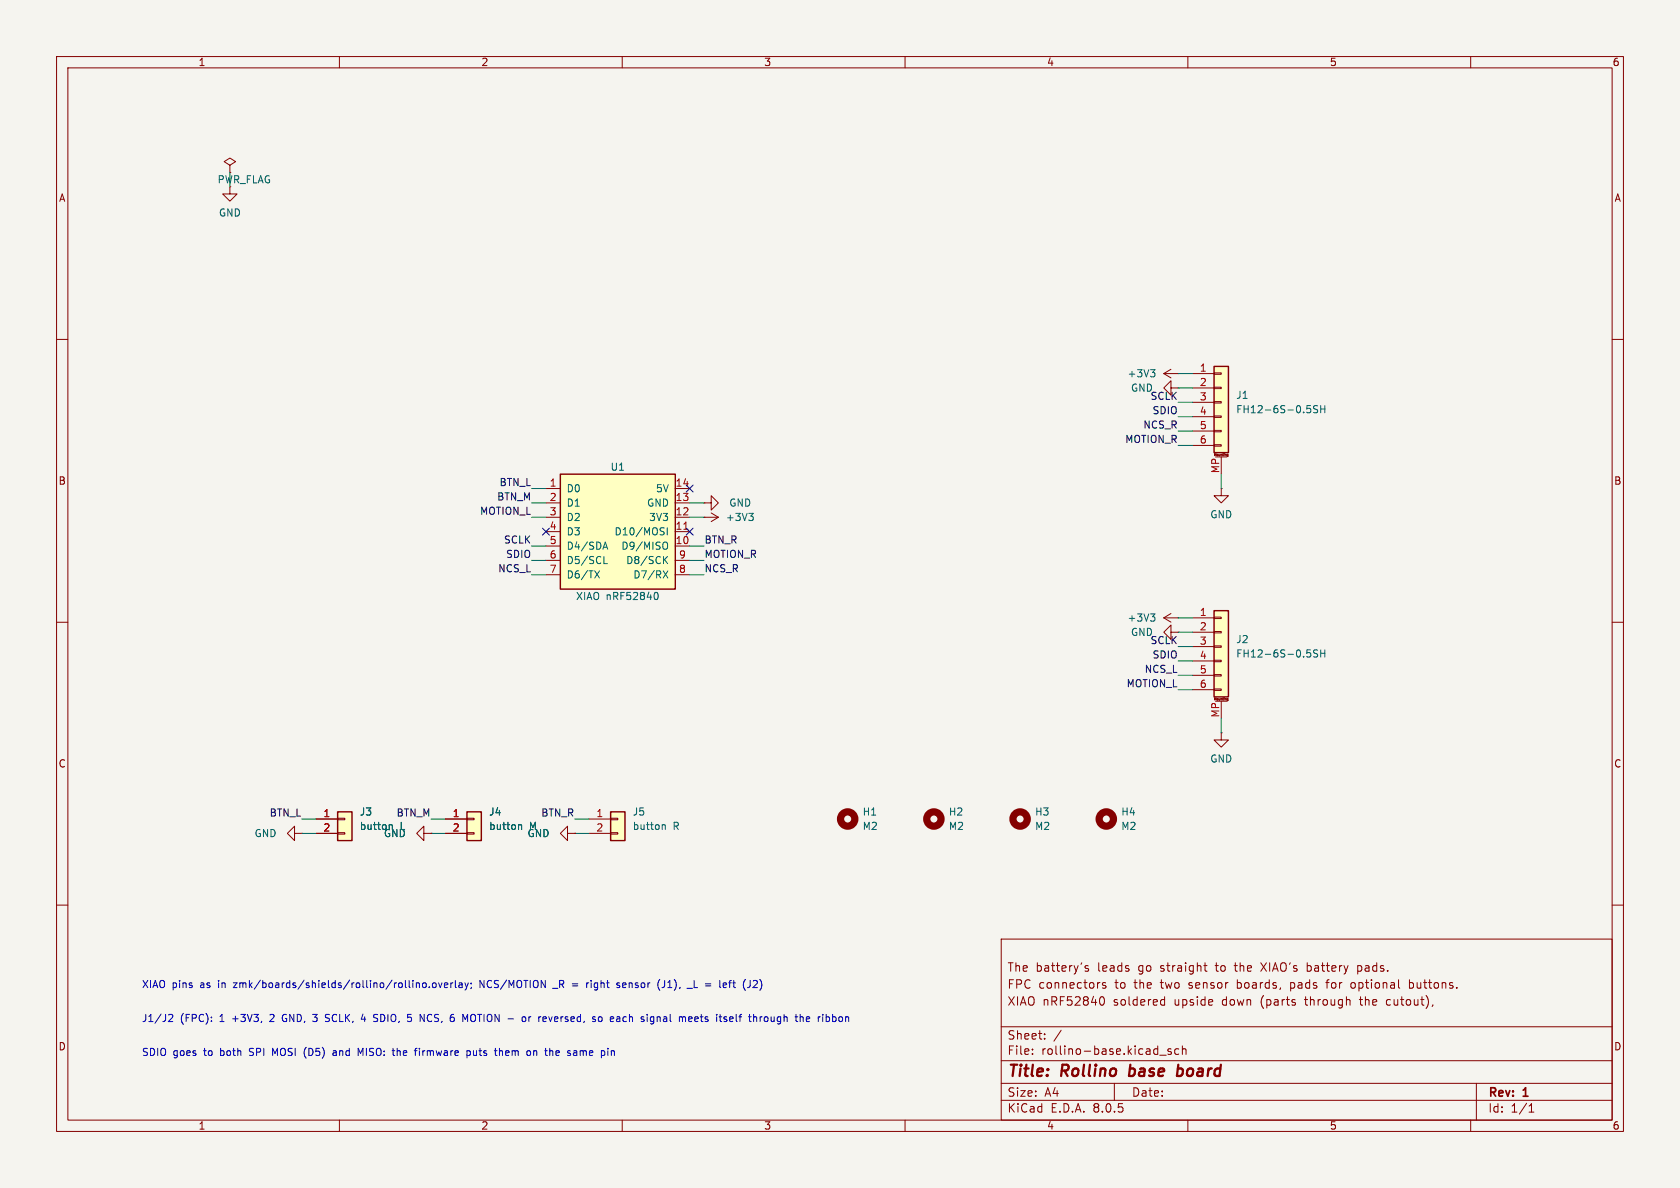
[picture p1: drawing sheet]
<svg xmlns="http://www.w3.org/2000/svg" width="297mm" height="210mm" viewBox="0 0 297 210" stroke-linecap="round" stroke-linejoin="round" font-family="sans-serif">
<path d="M0 0h297v210h-297z" fill="#f5f4ef" stroke="#f5f4ef" stroke-width=".18"/>
<g fill="none" stroke="#840000" stroke-width=".18">
<path d="M10 10h277v190h-277zM12 12h273v186h-273zM60 10v2M110 10v2M160 10v2M210 10v2M260 10v2M10 60h2M285 60h2M10 110h2M205.7 109.2l1.3 .8M205.7 109.2h2.6"/>
<path d="M207 111.8v-1.3l-1.3 1.3 1.3 1.2v-1.2h1.3M207 108.5l-1.3 .7M208.3 111.8h.1M208.3 109.2h.1M285 110h2M215.9 129.5v1.3h1.3l-1.3 1.3-1.3-1.3h1.3M215.9 129.5h.1M10 160h2M285 160h2M177 166h108v32h-108zM192.4 170.8l-.4-.1-.2 .2 .1 .2 .5 .2v.3h-.6M194.6 176.3l.1-.1a.81 .81 0 0 1 .6 .6 .81 .81 0 0 1-.3 .8h-.4"/>
<path d="M195.5 173.8l-.4-.1-.2 .2 .1 .2 .5 .2v.3h-.6M205.5 176.7l.4 .1M205.9 177.6l-.4 .1M205.9 176.2v1.5M212.8 170.7h.6M213 170.2v1.3l.4 .2M222.9 170.2l1 1.5M223.9 170.2l-1 1.5M228.2 173.7v1.5M228.2 174.6l.1 .1M228.3 173.7l-.1 .1M231.1 171.6l.4 .1"/>
<path d="M231.1 170.2v1.5M231.5 170.7l-.4 .1M234.4 173.7h.6M234.8 173.2l-.2 .2v1.3M239.3 173.7l-.3 .1-.2 .2 .1 .6 .4 .1M240 171.6l.5 .1M240 170.7v1.5M240.3 176.7h.6M240.5 170.7l-.5 .1M245.4 176.7l-.3 .3v.4l.3 .3M249.2 174.6h.5M249.2 173.8h.5"/>
<path d="M249.2 173.2v1.5M60 198v2M110 198v2M160 198v2M177 194.5h108M177 191.5h108M177 187.5h108M177 181.5h108M182.5 186.3v.1M182.5 185.5v.1M184.7 183.6v.1M184.7 182.8v.1"/>
<path d="M187.6 182.1l-1.3 2M197 191.5v3M205 186.5h1.2M207 185.5l-.3-.1-.2 .2v.2l.5 .2v.3h-.5M208.4 185.5l-.4-.1-.3 .3v.4l.1 .2h.6M209 185.5l.2-.1 .4 .1 .1 .9M209 184.9v1.5M210 198v2M260 198v2M261 191.5v6.5M270.3 196.6h.9M270.3 195.5l.4-.4v1.5"/>
</g>
<path d="M199.6 190.1l.2 .1M199.8 188.2l-.2 2M208.2 189l.2-.1 .6 .1M208.3 188.2l-.2 2M208.9 190a.66 .66 0 0 1-.8 .1" fill="none" stroke="#840000" stroke-width=".4"/>
<g fill="none" stroke="#840000" stroke-width="1.3">
<circle cx="149.9" cy="144.8" r="1.27"/>
<circle cx="165.1" cy="144.8" r="1.27"/>
<circle cx="180.3" cy="144.8" r="1.27"/>
<circle cx="195.6" cy="144.8" r="1.27"/>
</g>
<path d="M203.4 108.5h.8l-.4 .5M203.9 109l.3 .3v.3l-.3 .2" fill="none" stroke="#006464" stroke-width=".18"/>
<path d="M214.6 108h2.6v15.2h-2.6z" fill="#ffffc2"/>
<g fill="none" stroke="#840000" stroke-width=".18">
<path d="M205.7 66l1.3 .8M205.7 66h2.6M207 68.6v-1.3l-1.3 1.3 1.3 1.3v-1.3h1.3M207 65.3l-1.3 .7M208.3 68.6h.1M208.3 66h.1M215.9 86.4v1.2h1.3l-1.3 1.3-1.3-1.3h1.3M215.9 86.4h.1M210.8 109.2h3.8M210.8 111.8h3.8M210.8 114.3h3.8M210.8 116.8h3.8"/>
<path d="M210.8 119.4h3.8M214.6 119.3h1.3v.2h-1.3zM214.6 116.7h1.3v.3h-1.3zM214.6 114.2h1.3v.2h-1.3zM214.6 111.6h1.3v.3h-1.3zM214.6 109.1h1.3v.2h-1.3zM210.8 121.9h3.8M214.6 121.8h1.3v.2h-1.3zM214.9 124h2M215.9 124v3M216.9 123.9h.2M216.9 123.7h.2"/>
<path d="M217.1 123.8v.1M217.1 123.5v.3M217.1 123.5h-.2"/>
</g>
<path d="M214.6 108h2.6v15.2h-2.6z" fill="none" stroke="#840000" stroke-width=".25"/>
<path d="M203.4 65.3h.8l-.4 .5M203.9 65.8l.3 .3v.3l-.3 .2M231.1 114.9h.6M231.5 115.4l.2 .2v.3l-.2 .2M232.9 114.9h-.4l-.3 .2 .1 .3 .6 .3v.3l-.2 .1h-.5M233.5 114.9v1.2M233.5 115.5h.7M234.2 114.9v1.2" fill="none" stroke="#006464" stroke-width=".18"/>
<path d="M214.6 64.8h2.6v15.2h-2.6z" fill="#ffffc2"/>
<g fill="none" stroke="#840000" stroke-width=".18">
<path d="M210.8 66h3.8M210.8 68.6h3.8M210.8 71.1h3.8M210.8 73.7h3.8M210.8 76.2h3.8M210.8 78.7h3.8M214.6 78.6h1.3v.3h-1.3zM214.6 76.1h1.3v.2h-1.3zM214.6 73.5h1.3v.3h-1.3zM214.6 71h1.3v.2h-1.3zM214.6 68.5h1.3v.2h-1.3zM214.6 65.9h1.3v.3h-1.3z"/>
<path d="M124.5 88.9h1.2v-1.3l1.3 1.3-1.3 1.3v-1.3M124.5 88.9h.1M124.5 91.4h.1M124.5 91.4h2.5M125.7 90.7l1.3 .7M127 91.4l-1.3 .8M214.9 80.8h2M215.9 80.8v3M216.9 80.7h.2M216.9 80.5h.2M217.1 80.7h.1M217.1 80.3v.4"/>
<path d="M217.1 80.3h-.2"/>
</g>
<path d="M214.6 64.8h2.6v15.2h-2.6z" fill="none" stroke="#840000" stroke-width=".25"/>
<path d="M231.1 71.7h.6M231.5 72.2l.2 .2v.3l-.2 .3M232.9 71.8l-.4-.1-.3 .2 .1 .3 .6 .3v.3l-.2 .2-.5-.1M233.5 71.7v1.3M233.5 72.3h.7M234.2 71.7v1.3M132.4 90.7h.8l-.5 .5M132.9 91.2l.3 .3v.3l-.3 .2" fill="none" stroke="#006464" stroke-width=".18"/>
<path d="M99.1 83.8h20.3v20.3h-20.3z" fill="#ffffc2"/>
<path d="M99.1 83.8h20.3v20.3h-20.3z" fill="none" stroke="#840000" stroke-width=".25"/>
<g fill="none" stroke="#840000" stroke-width=".18">
<path d="M96.5 86.4h2.6M96.5 96.5h2.6M96.5 94h2.6M96.5 91.4h2.6M96.5 88.9h2.6M96.5 99.1h2.6M119.4 86.4h2.5M119.4 96.5h2.5M119.4 94h2.5M119.4 91.4h2.5M119.4 88.9h2.5M119.4 99.1h2.5"/>
<path d="M96.5 101.6h2.6M119.4 101.6h2.5M100.3 147.3v-1.2l-1.2 1.2 1.2 1.3v-1.3h1.3M101.6 147.3h.1"/>
</g>
<g fill="none" stroke="#006464" stroke-width=".18">
<path d="M106.7 96.7h.6M106.8 99.6h.6M107 95.8l.4 1.3M117.2 94l.2 .2-.2 .4M117.2 93.3l.2 .1M117.5 95.8a.43 .43 0 0 1 .5 .5v.4a.43 .43 0 0 1-.5 .4M117.5 98.9l.5 .7M118 93.3v1.3M118 98.4l-.7 .7M105.1 100.9l.9 1.3M106 100.9l-.9 1.3M115.9 104.7a.68 .68 0 0 1 .5 .7 .68 .68 0 0 1-.5 .6"/>
<path d="M117.2 100.9l.9 1.3M118.1 100.9l-.9 1.3"/>
</g>
<path d="M120.9 93.6h.7" fill="none" stroke="#a90000" stroke-width=".18"/>
<path d="M82.5 143.5h2.6v5.1h-2.6z" fill="#ffffc2"/>
<path d="M78.7 144.8h3.8M78.7 147.3h3.8M82.5 147.2h1.3v.2h-1.3zM82.5 144.7h1.3v.2h-1.3z" fill="none" stroke="#840000" stroke-width=".18"/>
<path d="M82.5 143.5h2.6v5.1h-2.6z" fill="none" stroke="#840000" stroke-width=".25"/>
<path d="M91.7 145.8h.5v.8" fill="none" stroke="#006464" stroke-width=".18"/>
<path d="M107.9 143.5h2.6v5.1h-2.6z" fill="#ffffc2"/>
<path d="M40.6 29.2l1.1-.6-1.1-.7-1 .7 1 .6v1.3M40.6 30.5h.1M40.6 33v1.3h1.3l-1.3 1.3-1.2-1.3h1.2M74.9 147.3v-1.2l-1.2 1.2 1.2 1.3v-1.3h1.3M76.2 147.3h.1M104.1 144.8h3.8M104.1 147.3h3.8M107.9 147.2h1.3v.2h-1.3zM107.9 144.7h1.3v.2h-1.3z" fill="none" stroke="#840000" stroke-width=".18"/>
<path d="M107.9 143.5h2.6v5.1h-2.6z" fill="none" stroke="#840000" stroke-width=".25"/>
<path d="M117.1 145.8h.5v.8" fill="none" stroke="#006464" stroke-width=".18"/>
<path d="M59.7 143.5h2.5v5.1h-2.5z" fill="#ffffc2"/>
<path d="M52.1 147.3v-1.2l-1.3 1.2 1.3 1.3v-1.3h1.2M53.3 147.3h.1M55.9 144.8h3.8M55.9 147.3h3.8M59.7 147.2h1.3v.2h-1.3zM59.7 144.7h1.3v.2h-1.3zM76.2 147.3h.1M78.7 144.8h3.8M78.7 147.3h3.8M101.6 147.3h.1" fill="none" stroke="#840000" stroke-width=".18"/>
<path d="M59.7 143.5h2.5v5.1h-2.5z" fill="none" stroke="#840000" stroke-width=".25"/>
<path d="M68.9 145.8h.4l.1 .8M91.7 145.8h.5v.8" fill="none" stroke="#006464" stroke-width=".18"/>
<g fill="none" stroke="#0000c2" stroke-width=".18">
<path d="M29.8 179.4l.5-.1 .2 .4-.7 .9h.7M50.1 179.4l-.2 .5 .2 .6M57.8 179.3l.4 .1M57.8 179.9l.3 .1M64.5 179.7v.9M66.6 179.3l.2 .1M74.8 173.8l.3-.1 .3 .3v.3l-.3 .3-.3-.1-.1-.2zM75.7 179.5l-.2 .4 .2 .5M75.9 174.5v.1M76.6 173.8l.3-.1 .2 .3v.3l-.2 .3-.3-.1-.2-.2zM77.5 173.7l.3 .9 .3-.9M78.6 174.2l.6-.2-.1-.2-.4-.1-.1 .2v.6h.5"/>
<path d="M79.7 173.7v.9M80.1 173.7l-.4 .3M80.5 173.3v1.1l.2 .2M81.2 173.8h.4l.1 .8M81.7 174l-.4 .1-.2 .2 .2 .3 .4-.1M82.2 173.7l.3 .9M82.5 174.6l-.3 .4M82.8 173.7l-.3 .9M83.3 173.8v.1M83.3 174.5l-.1 .3M83.8 179.3a.43 .43 0 0 0-.6 .4M84.8 174.6v-1.3l.8 1.3"/>
<path d="M93.5 179.7v.9M93.9 179.7l-.4 .3M97 179.7l.3 .9 .3-.9M97.7 174.7h.9M104.1 173.7l-.3 .2M104.5 173.3v.1M105.9 179.8l.3-.1 .2 .3-.1 .5h-.4M109.5 173.8l-.3-.1-.2 .2 .1 .2 .4 .1v.3h-.5M110.3 179.8h.4M115.5 179.7l.1 .1M115.6 179.7l-.1 1.2M116.2 179.7v.9"/>
<path d="M116.4 179.7l-.2 .2M116.4 174.7l.3 .4M116.7 173.1l-.3 .4M117.4 174.4l-.4 .2M121.4 174.7h1M121.9 179.7l.4 .1v.2l-.6 .2M122.7 173.3v1.3h.6M123.4 179.8l-.4-.1-.2 .2 .1 .6h.5M128.3 173.7l.2 .3-.7 .2M128.4 174.5l-.1 .1M128.8 173.7h.5M129.1 179.8l.3-.1 .2 .3-.6 .2"/>
<path d="M132.6 173.3v.9l-.3 .4M133.7 173.3l-.5 .1M133.8 173.9l-.7 .7h.8M135.2 179.8l.3-.1 .3 .3v.3l-.3 .3-.3-.1-.1-.2zM143 179.7l.1 .3-.6 .2M148.7 179.7l-.3 .1-.1 .2v.5l.4 .1M48.6 186.2l-.4-.9v1.3M53.8 186.2l.3 .9M54.1 185.1l-.3 .9M58.1 180.5l-.4 .1M58.9 185.8h.5M59.5 186l-.5 .1-.2 .2 .2 .3 .5-.1"/>
<path d="M63.3 185.3l.4 .9 .5-.9M63.9 180.2h.8M66.6 180l.2 .2-.2 .3M70.2 185.3v1.3M70.4 185.7l-.2 .2M74.1 185.3v.1M74.1 185.7v.9M82.6 185.8l.3-.1 .3 .3-.2 .5h-.4M82.6 185.7v1.3M83.2 180.2a.43 .43 0 0 0 .6 .4M83.7 185.7v.7l.2 .2M88.3 185.9l.2-.2 .3 .1v.8"/>
<path d="M88.3 185.3v1.3M94.3 185.9l.4-.2 .2 .2M94.3 185.7v.9M98.3 185.8v.7M98.9 186l-.6 .2M101.9 185.8l.1 .8M102 186.5l-.2 .1M102 186l-.2 .1M108.1 185.9l.2-.2 .3 .1v.8M108.1 185.7v.9M110.3 180.5h.4M115.6 180.5l-.1 .1"/>
<path d="M122.3 180.5l-.4 .1M123.4 180l-.6 .2M129.1 180.5h.4M143.1 180.5l-.1 .1"/>
</g>
<g fill="none" stroke="#009600" stroke-width=".18">
<path d="M40.6 30.5v2.5M208.3 66h2.5M208.3 68.6h2.5M208.3 73.7h2.5M208.3 78.7h2.5M208.3 71.1h2.5M208.3 76.2h2.5M94 96.5h2.5M94 91.4h2.5M94 99.1h2.5M94 88.9h2.5M94 86.4h2.5"/>
<path d="M121.9 96.5h2.6M121.9 91.4h2.6M121.9 99.1h2.6M121.9 88.9h2.6M215.9 83.8v2.6M94 101.6h2.5M121.9 101.6h2.6M208.3 111.8h2.5M208.3 114.3h2.5M208.3 116.8h2.5M208.3 119.4h2.5M208.3 109.2h2.5"/>
<path d="M208.3 121.9h2.5M215.9 127v2.5M53.3 147.3h2.6M53.3 144.8h2.6M76.2 147.3h2.5M76.2 144.8h2.5M101.6 147.3h2.5M101.6 144.8h2.5"/>
</g>
<path d="M95.9 93.4l1.2 1.2M97.1 93.4l-1.2 1.2M121.3 93.4l1.2 1.2M121.3 85.8l1.2 1.2M122.5 93.4l-1.2 1.2M122.5 85.8l-1.2 1.2" fill="none" stroke="#000084" stroke-width=".18"/>
<g font-size="2.8" fill="#840000">
<text x="178" y="190.9">Title:</text>
<text x="187.7" y="190.9">Rollino</text>
<text x="200.5" y="190.9">base</text>
<text x="209.7" y="190.9">board</text>
</g>
<g font-size="2.1" fill="#840000">
<text x="178" y="172">The</text>
<text x="183.1" y="172">battery's</text>
<text x="194.1" y="172">leads</text>
<text x="201.4" y="172">go</text>
<text x="205.4" y="172">straight</text>
<text x="215.4" y="172">to</text>
<text x="218.9" y="172">the</text>
<text x="223.7" y="172">XIAO's</text>
<text x="231.9" y="172">battery</text>
<text x="241" y="172">pads.</text>
<text x="178" y="178">XIAO nRF52840</text>
<text x="178" y="175">FPC connectors</text>
<text x="196.9" y="178">soldered</text>
<text x="197.2" y="175">to</text>
<text x="200.7" y="175">the</text>
<text x="205.5" y="175">two</text>
<text x="207.8" y="178">upside</text>
<text x="210.6" y="175">sensor</text>
<text x="216.3" y="178">down</text>
<text x="219.2" y="175">boards,</text>
<text x="223.3" y="178">(parts</text>
<text x="228.8" y="175">pads</text>
<text x="231.3" y="178">through</text>
<text x="235.4" y="175">for</text>
<text x="239.8" y="175">optional</text>
<text x="241.2" y="178">the</text>
<text x="246" y="178">cutout),</text>
<text x="250.3" y="175">buttons.</text>
<text x="178" y="184">Sheet:</text>
<text x="178" y="186.7">File:</text>
<text x="184.1" y="186.7">rollino-base.kicad_sch</text>
<text x="178" y="196.9">KiCad</text>
<text x="178" y="194.1">Size:</text>
<text x="184.7" y="194.1">A4</text>
<text x="185.7" y="196.9">E.D.A.</text>
<text x="193.3" y="196.9">8.0.5</text>
<text x="200" y="194.1">Date:</text>
<text x="263" y="194.3">Rev:</text>
<text x="263" y="196.9">Id:</text>
<text x="267.1" y="196.9">1/1</text>
<text x="269.4" y="194.3">1</text>
</g>
<g font-size="1.8" fill="#840000">
<text x="35" y="11.9">1</text>
<text x="85" y="11.9">2</text>
<text x="135" y="11.9">3</text>
<text x="185" y="11.9">4</text>
<text x="235" y="11.9">5</text>
<text x="285" y="11.9">6</text>
<text x="10.3" y="35.9">A</text>
<text x="38.4" y="32.6">PWR_FLAG</text>
<text x="285.3" y="35.9">A</text>
<text x="10.3" y="85.9">B</text>
<text x="285.3" y="85.9">B</text>
<text x="10.3" y="135.9">C</text>
<text x="285.3" y="135.9">C</text>
<text x="10.3" y="185.9">D</text>
<text x="285.3" y="185.9">D</text>
<text x="35" y="199.9">1</text>
<text x="85" y="199.9">2</text>
<text x="135" y="199.9">3</text>
<text x="185" y="199.9">4</text>
<text x="235" y="199.9">5</text>
<text x="285" y="199.9">6</text>
</g>
<g font-size="1.8" fill="#006464">
<text x="38.6" y="38.5">GND</text>
<text x="199.2" y="66.9">+3V3</text>
<text x="218.4" y="70.7">J1</text>
<text x="218.4" y="73.3">FH12-6S-0.5SH</text>
<text x="107.8" y="83.4">U1</text>
<text x="100.1" y="87.2">D0</text>
<text x="100.1" y="89.8">D1</text>
<text x="114.3" y="89.8">GND</text>
<text x="115.9" y="87.2">5V</text>
<text x="128.8" y="89.8">GND</text>
<text x="100.1" y="92.3">D2</text>
<text x="100.1" y="94.8">D3</text>
<text x="108.5" y="94.8">D10/MOSI</text>
<text x="114.7" y="92.3">3V3</text>
<text x="128.2" y="92.3">+3V3</text>
<text x="213.9" y="91.8">GND</text>
<text x="100.1" y="97.4">D4/SDA</text>
<text x="100.1" y="99.9">D5/SCL</text>
<text x="109.8" y="97.4">D9/MISO</text>
<text x="110.6" y="99.9">D8/SCK</text>
<text x="100.1" y="102.5">D6/TX</text>
<text x="101.7" y="106.3">XIAO nRF52840</text>
<text x="111.9" y="102.5">D7/RX</text>
<text x="199.2" y="110.1">+3V3</text>
<text x="218.4" y="113.9">J2</text>
<text x="218.4" y="116.4">FH12-6S-0.5SH</text>
<text x="213.9" y="135">GND</text>
<text x="44.9" y="148.2">GND</text>
<text x="63.5" y="144.4">J3</text>
<text x="63.5" y="146.9">button</text>
<text x="67.8" y="148.2">GND</text>
<text x="70.7" y="146.9">L</text>
<text x="86.4" y="144.4">J4</text>
<text x="86.4" y="146.9">button</text>
<text x="93.2" y="148.2">GND</text>
<text x="93.6" y="146.9">M</text>
<text x="111.8" y="144.4">J5</text>
<text x="111.8" y="146.9">button</text>
<text x="119" y="146.9">R</text>
<text x="152.4" y="146.9">M2</text>
<text x="152.4" y="144.4">H1</text>
<text x="167.6" y="146.9">M2</text>
<text x="167.6" y="144.4">H2</text>
<text x="182.9" y="146.9">M2</text>
<text x="182.9" y="144.4">H3</text>
<text x="198.1" y="146.9">M2</text>
<text x="198.1" y="144.4">H4</text>
</g>
<g font-size="1.8" fill="#a90000">
<text x="212" y="65.8">1</text>
<text x="212" y="68.3">2</text>
<text x="212" y="70.9">3</text>
<text x="212" y="73.4">4</text>
<text x="212" y="75.9">5</text>
<text x="212" y="78.5">6</text>
<text x="215.6" y="83.8" transform="rotate(-90 215.6 83.8)">MP</text>
<text x="97.1" y="86.1">1</text>
<text x="97.1" y="88.6">2</text>
<text x="119.3" y="88.6">13</text>
<text x="119.3" y="86.1">14</text>
<text x="97.1" y="91.2">3</text>
<text x="97.1" y="93.7">4</text>
<text x="119.3" y="93.7">11</text>
<text x="119.3" y="91.2">12</text>
<text x="97.1" y="96.3">5</text>
<text x="97.1" y="98.8">6</text>
<text x="97.1" y="101.3">7</text>
<text x="119.3" y="96.3">10</text>
<text x="119.9" y="101.3">8</text>
<text x="119.9" y="98.8">9</text>
<text x="212" y="109">1</text>
<text x="212" y="111.5">2</text>
<text x="212" y="114">3</text>
<text x="212" y="116.6">4</text>
<text x="212" y="119.1">5</text>
<text x="212" y="121.7">6</text>
<text x="215.6" y="126.9" transform="rotate(-90 215.6 126.9)">MP</text>
<text x="57.1" y="144.5">1</text>
<text x="57.1" y="147.1">2</text>
<text x="79.9" y="144.5">1</text>
<text x="79.9" y="147.1">2</text>
<text x="105.3" y="144.5">1</text>
<text x="105.3" y="147.1">2</text>
</g>
<g font-size="1.8" fill="#0f0f0f">
<text x="199.8" y="69.4">GND</text>
<text x="203.3" y="70.8">SCLK</text>
<text x="202" y="75.9">NCS_R</text>
<text x="203.7" y="73.3">SDIO</text>
<text x="198.8" y="78.4">MOTION_R</text>
<text x="87.8" y="88.6">BTN_M</text>
<text x="88.2" y="86">BTN_L</text>
<text x="84.8" y="91.1">MOTION_L</text>
<text x="88" y="101.3">NCS_L</text>
<text x="89" y="96.2">SCLK</text>
<text x="89.4" y="98.7">SDIO</text>
<text x="124.5" y="96.2">BTN_R</text>
<text x="124.5" y="98.7">MOTION_R</text>
<text x="124.5" y="101.3">NCS_R</text>
<text x="199.8" y="112.6">GND</text>
<text x="203.3" y="114">SCLK</text>
<text x="202.3" y="119">NCS_L</text>
<text x="203.7" y="116.5">SDIO</text>
<text x="199.1" y="121.6">MOTION_L</text>
<text x="47.6" y="144.4">BTN_L</text>
<text x="70" y="144.4">BTN_M</text>
<text x="95.6" y="144.4">BTN_R</text>
</g>
<g font-size="1.8" fill="#0000c2">
<text x="25" y="174.7">XIAO pins</text>
<text x="35.5" y="174.7">as</text>
<text x="38.9" y="174.7">in</text>
<text x="41.8" y="174.7">zmk/boards/shields/rollino/rollino.overlay;</text>
<text x="85.5" y="174.7">NCS/MOTION</text>
<text x="98.8" y="174.7">_R =</text>
<text x="104.9" y="174.7">right</text>
<text x="110.5" y="174.7">sensor</text>
<text x="117.9" y="174.7">(J1),</text>
<text x="123.6" y="174.7">_L =</text>
<text x="129.5" y="174.7">left</text>
<text x="133.9" y="174.7">(J2)</text>
<text x="25" y="180.7">J1/J2</text>
<text x="31.9" y="180.7">(FPC):</text>
<text x="39" y="180.7">1</text>
<text x="41.3" y="180.7">+3V3,</text>
<text x="48.2" y="180.7">2</text>
<text x="50.6" y="180.7">GND, 3</text>
<text x="58.6" y="180.7">SCLK,</text>
<text x="65.1" y="180.7">4</text>
<text x="67.5" y="180.7">SDIO,</text>
<text x="73.7" y="180.7">5</text>
<text x="76.1" y="180.7">NCS,</text>
<text x="81.7" y="180.7">6</text>
<text x="84.1" y="180.7">MOTION -</text>
<text x="95" y="180.7">or</text>
<text x="98.1" y="180.7">reversed,</text>
<text x="107.9" y="180.7">so</text>
<text x="111.2" y="180.7">each</text>
<text x="116.9" y="180.7">signal</text>
<text x="123.8" y="180.7">meets</text>
<text x="130.6" y="180.7">itself</text>
<text x="136.6" y="180.7">through</text>
<text x="145" y="180.7">the</text>
<text x="149.1" y="180.7">ribbon</text>
<text x="25" y="186.8">SDIO</text>
<text x="30.6" y="186.8">goes</text>
<text x="36.2" y="186.8">to</text>
<text x="39.2" y="186.8">both</text>
<text x="44.6" y="186.8">SPI</text>
<text x="48.8" y="186.8">MOSI</text>
<text x="54.6" y="186.8">(D5)</text>
<text x="59.9" y="186.8">and</text>
<text x="64.5" y="186.8">MISO:</text>
<text x="70.9" y="186.8">the</text>
<text x="75" y="186.8">firmware</text>
<text x="84.4" y="186.8">puts</text>
<text x="89.6" y="186.8">them</text>
<text x="95.4" y="186.8">on</text>
<text x="98.9" y="186.8">the</text>
<text x="103" y="186.8">same</text>
</g>
<g font-size=".5" fill="#840000">
<text x="214.6" y="80.7">Mounting</text>
<text x="214.6" y="123.8">Mounting</text>
</g>
</svg>
